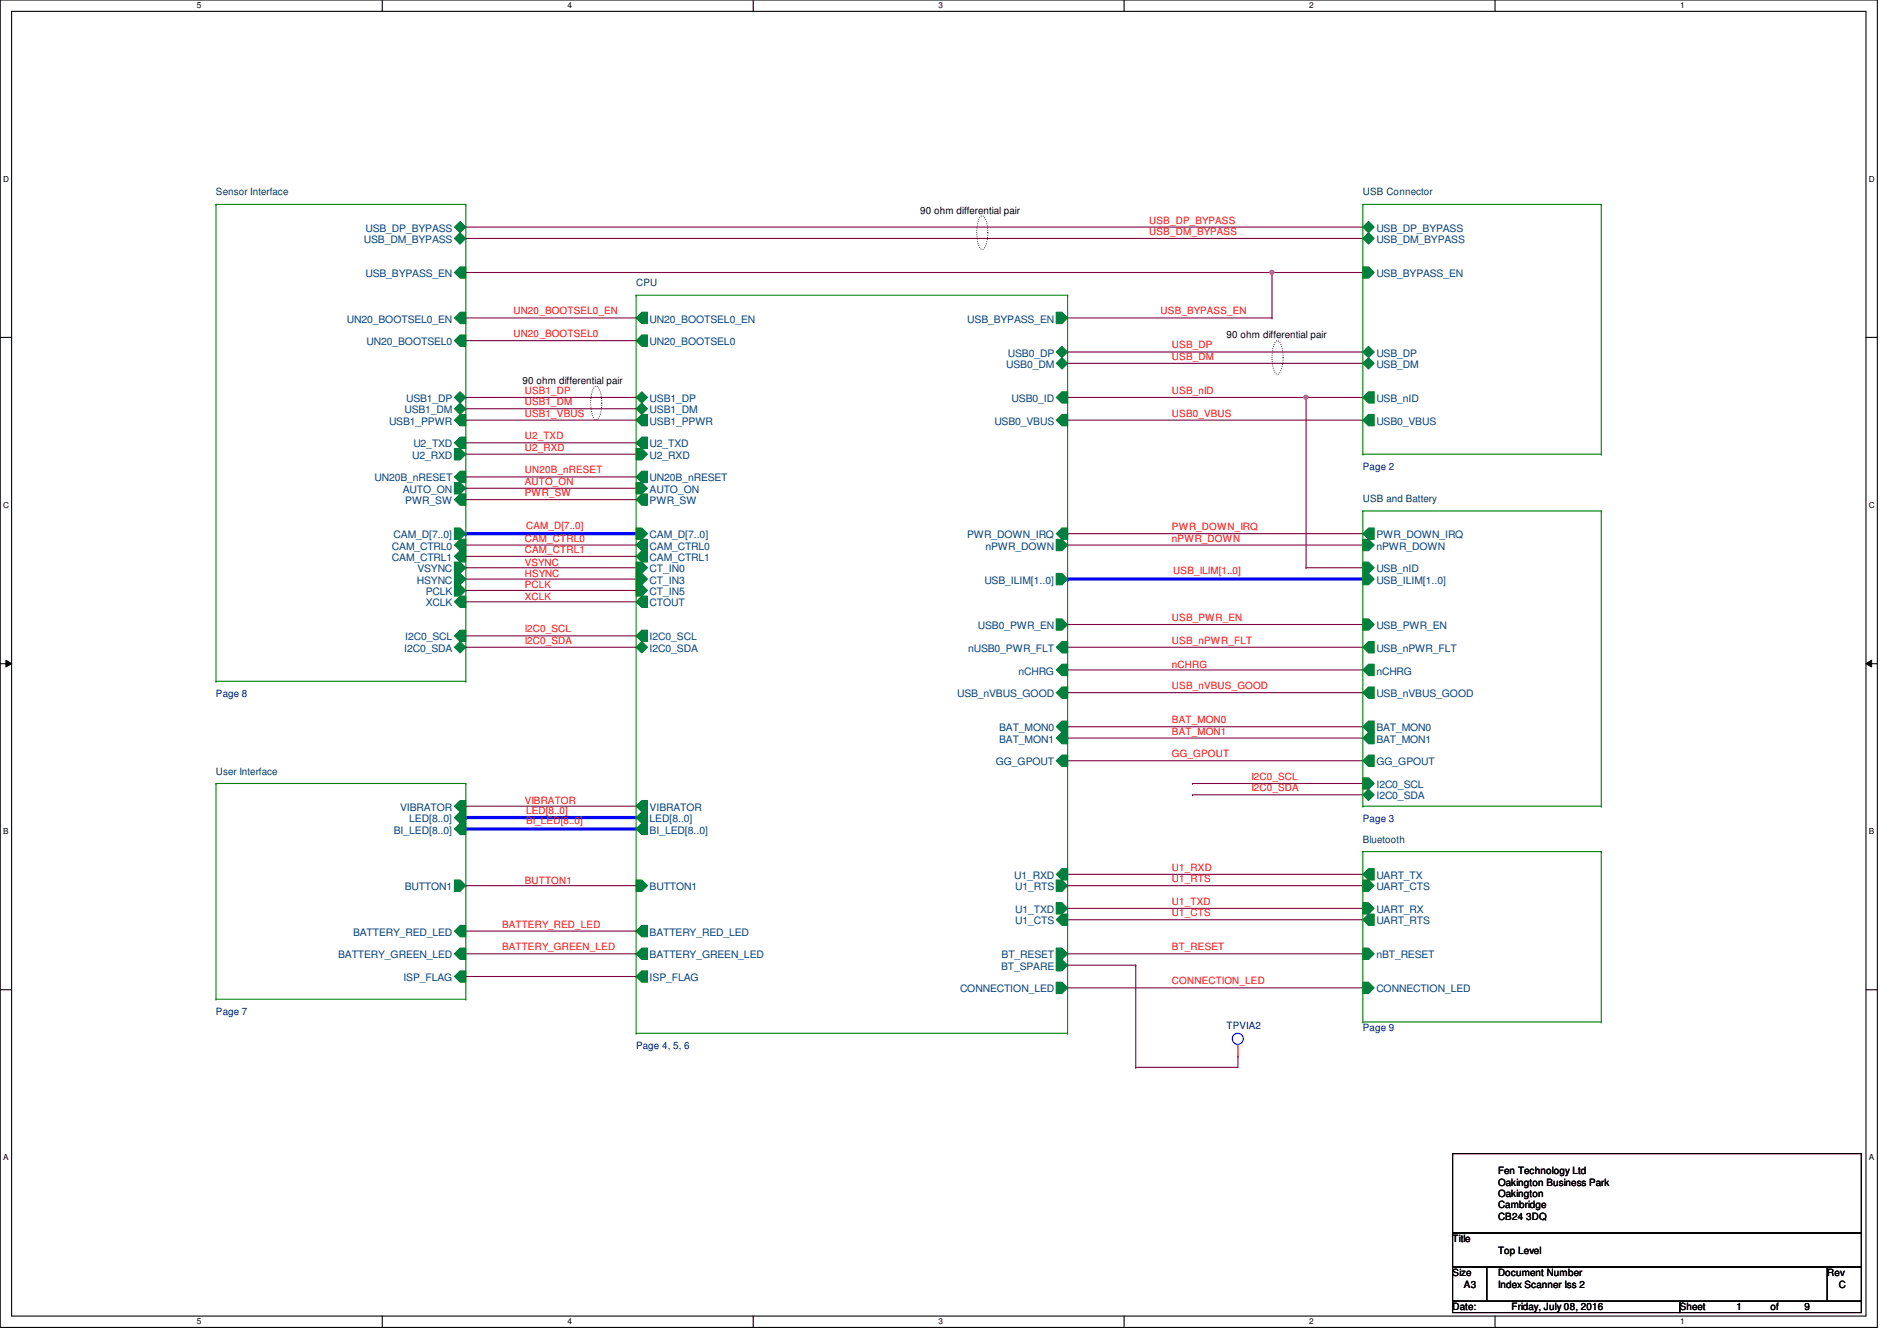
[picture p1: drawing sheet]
<svg xmlns="http://www.w3.org/2000/svg" width="297mm" height="210mm" viewBox="0 0 297 210" stroke-linecap="round" stroke-linejoin="round" font-family="sans-serif">
<path d="M0 0h294v207.9h-294zM1.8 1.8h290.4v204.3h-290.4z" fill="none" stroke="#000" stroke-width=".17"/>
<g fill="#fff">
<path d="M30.8 .2h.7v1.4h-.7z"/>
<path d="M30.8 206.2h.7v1.4h-.7z"/>
</g>
<path d="M59.9 0v1.8M59.9 206.1v1.8" fill="none" stroke="#000" stroke-width=".17"/>
<g fill="#fff">
<path d="M88.9 .2h.6v1.4h-.6z"/>
<path d="M88.9 206.2h.6v1.4h-.6z"/>
</g>
<path d="M117.9 0v1.8M117.9 206.1v1.8" fill="none" stroke="#000" stroke-width=".17"/>
<g fill="#fff">
<path d="M146.9 .2h.7v1.4h-.7z"/>
<path d="M146.9 206.2h.7v1.4h-.7z"/>
</g>
<path d="M176 0v1.8M176 206.1v1.8" fill="none" stroke="#000" stroke-width=".17"/>
<g fill="#fff">
<path d="M205 .2h.7v1.4h-.7z"/>
<path d="M205 206.2h.7v1.4h-.7z"/>
</g>
<path d="M234.1 0v1.8M234.1 206.1v1.8" fill="none" stroke="#000" stroke-width=".17"/>
<g fill="#fff">
<path d="M263.1 .2h.7v1.4h-.7z"/>
<path d="M263.1 206.2h.7v1.4h-.7z"/>
<path d="M.5 27.3h.9v1.4h-.9z"/>
<path d="M292.6 27.3h.9v1.4h-.9z"/>
<path d="M.5 78.4h.9v1.4h-.9z"/>
<path d="M292.6 78.4h.9v1.4h-.9z"/>
</g>
<path d="M0 52.8h1.8M292.2 52.8h1.8" fill="none" stroke="#000" stroke-width=".17"/>
<g fill="#fff">
<path d="M.5 129.5h.8v1.4h-.8z"/>
<path d="M292.6 129.5h.9v1.4h-.9z"/>
</g>
<path d="M0 103.9h1.8M292.2 103.9h1.8" fill="none" stroke="#000" stroke-width=".17"/>
<path d="M.9 103.4l.9 .5-.9 .5zM292.2 103.9l.9-.5v1z" fill="#000"/>
<path d="M.9 103.4l.9 .5-.9 .5zM292.2 103.9l.9-.5v1z" fill="none" stroke="#000" stroke-width=".16"/>
<g fill="#fff">
<path d="M.5 180.5h.8v1.4h-.8z"/>
<path d="M292.6 180.5h.9v1.4h-.9z"/>
</g>
<path d="M0 155h1.8M292.2 155h1.8" fill="none" stroke="#000" stroke-width=".17"/>
<path d="M153.6 33.9l.2-.1a1.44 1.44 0 0 1 .8 1.3 5.4 5.4 0 0 1-.6 3.9l-.2 .1a1.42 1.42 0 0 1-.7-1.3l-.1-.7a4.8 4.8 0 0 1 .6-3.2zM199.8 53.4l.2-.1a1.44 1.44 0 0 1 .8 1.3 5.4 5.4 0 0 1-.6 3.9l-.2 .1a1.42 1.42 0 0 1-.7-1.3l-.1-.6a4.8 4.8 0 0 1 .6-3.3zM93.1 60.5h.2a1.44 1.44 0 0 1 .8 1.3 5.4 5.4 0 0 1-.5 3.8l-.3 .1a1.42 1.42 0 0 1-.7-1.3l-.1-.6a4.8 4.8 0 0 1 .6-3.3z" fill="none" stroke="#000" stroke-width=".17" stroke-dasharray="0 .3"/>
<g fill="none" stroke="#800040" stroke-width=".17">
<path d="M72.9 62.2h.1M72.9 64h.1M72.9 65.8h.1M72.9 69.3h.1M72.9 71.1h.1M72.9 74.7h.1M72.9 76.5h.1M72.9 78.2h.1M72.9 62.2h26.7M72.9 64h26.7M72.9 65.8h26.7M72.9 69.3h26.7"/>
<path d="M72.9 71.1h26.7M72.9 74.7h26.7M72.9 76.5h26.7M72.9 78.2h26.7M167.2 136.9h.1M167.2 138.7h.1M167.2 136.9h46.2M167.2 138.7h46.2M167.2 144h.1M167.2 149.4h.1M167.2 142.2h46.2M167.2 144h46.2"/>
<path d="M167.2 149.4h46.2M213.4 142.2h.1"/>
</g>
<path d="M72.9 83.6h26.7" fill="none" stroke="#00f" stroke-width=".51"/>
<circle cx="72.9" cy="83.6" r=".25" fill="#00f"/>
<g fill="none" stroke="#800040" stroke-width=".17">
<path d="M72.9 85.3h.1M72.9 87.1h.1M72.9 88.9h.1M72.9 90.7h.1M72.9 92.5h.1M72.9 94.2h.1M72.9 99.6h.1M72.9 85.3h26.7M72.9 87.1h26.7M72.9 88.9h26.7M72.9 90.7h26.7M72.9 92.5h26.7"/>
<path d="M72.9 94.2h26.7M72.9 99.6h26.7M72.9 101.3h.1M72.9 101.3h26.7"/>
</g>
<path d="M72.9 128h26.7" fill="none" stroke="#00f" stroke-width=".51"/>
<circle cx="72.9" cy="128" r=".25" fill="#00f"/>
<path d="M72.9 126.2h.1M72.9 138.7h.1M72.9 126.2h26.7M72.9 138.7h26.7M167.2 151.1h.1M167.2 151.1h10.6M177.8 151.1h.1M177.8 151.1v16M177.8 167.1h.1M193.8 165.4h.1M193.8 165.4v1.7h-16" fill="none" stroke="#800040" stroke-width=".17"/>
<path d="M72.9 129.8h26.7" fill="none" stroke="#00f" stroke-width=".51"/>
<circle cx="72.9" cy="129.8" r=".25" fill="#00f"/>
<path d="M167.2 56.9h.1M167.2 55.1h.1M167.2 56.9h46.2M167.2 55.1h46.2M167.2 62.2h37.3M204.5 62.2h.1M72.9 145.8h26.7M99.6 145.8h.1M167.2 154.7h.1M167.2 154.7h46.2" fill="none" stroke="#800040" stroke-width=".17"/>
<circle cx="204.5" cy="62.2" r=".32" fill="#f0f"/>
<circle cx="204.5" cy="62.2" r=".32" fill="none" stroke="#f0f" stroke-width=".17"/>
<path d="M167.2 83.6h.1M167.2 83.6h46.2" fill="none" stroke="#800040" stroke-width=".17"/>
<path d="M167.2 90.7h46.2" fill="none" stroke="#00f" stroke-width=".51"/>
<circle cx="167.2" cy="90.7" r=".25" fill="#00f"/>
<g fill="none" stroke="#800040" stroke-width=".17">
<path d="M72.9 49.8h.1M72.9 53.3h.1M72.9 49.8h26.7M72.9 53.3h26.7M72.9 42.7h126.3M167.2 49.8h32M199.2 49.8h.1M199.2 42.7h.1M199.2 42.7v7.1M167.2 65.8h46.2M213.4 65.8h.1M167.2 97.8h.1"/>
<path d="M167.2 85.3h.1M167.2 97.8h46.2M167.2 85.3h46.2M167.2 113.8h.1M167.2 115.6h.1M167.2 101.3h.1M167.2 108.5h.1M167.2 104.9h.1M167.2 113.8h46.2M167.2 115.6h46.2M167.2 101.3h46.2M167.2 108.5h46.2"/>
<path d="M167.2 104.9h46.2"/>
</g>
<circle cx="199.2" cy="42.6" r=".32" fill="#f0f"/>
<circle cx="199.2" cy="42.6" r=".32" fill="none" stroke="#f0f" stroke-width=".17"/>
<g fill="none" stroke="#800040" stroke-width=".17">
<path d="M72.9 37.3h.1M72.9 35.6h140.5M72.9 37.3h140.5M213.4 35.6h.1M199.2 42.7h.1M199.2 42.7h14.2M204.5 62.2h.1M204.5 62.2v26.7M204.5 62.2h8.9M213.4 62.2h.1M204.5 88.9h.1M204.5 88.9h8.9"/>
<path d="M167.2 119.1h.1M167.2 119.1h46.2M186.7 122.7h.1M186.7 124.5h.1M186.7 122.7h26.7M186.7 124.5h26.7M72.9 149.4h26.7M72.9 152.9h26.7M99.6 149.4h.1M99.6 152.9h.1"/>
</g>
<path d="M227.5 180.6h64v12.5h-64zM227.5 193.1h64v5.3h-64zM227.5 198.4h5.3v5.4h-5.3zM232.8 198.4h53.3v5.4h-53.3zM286.1 198.4h5.4v5.4h-5.4zM227.5 203.8h35.5v1.7h-35.5zM263 203.8h28.5v1.7h-28.5z" fill="none" stroke="#000" stroke-width=".17"/>
<path d="M99.6 70.2h.9l.9 .9-.9 .9h-.9z" fill-rule="evenodd" fill="#008040"/>
<path d="M99.6 70.2h.9l.9 .9-.9 .9h-.9z" fill="none" stroke="#008040" stroke-width=".17"/>
<path d="M99.6 126.2l.9-.9h.9v1.8h-.9z" fill-rule="evenodd" fill="#008040"/>
<path d="M99.6 126.2l.9-.9h.9v1.8h-.9z" fill="none" stroke="#008040" stroke-width=".17"/>
<path d="M165.4 137.8h.9l.9 .9-.9 .9h-.9z" fill-rule="evenodd" fill="#008040"/>
<path d="M165.4 137.8h.9l.9 .9-.9 .9h-.9z" fill="none" stroke="#008040" stroke-width=".17"/>
<path d="M165.4 141.4h.9l.9 .8-.9 .9h-.9z" fill-rule="evenodd" fill="#008040"/>
<path d="M165.4 141.4h.9l.9 .8-.9 .9h-.9z" fill="none" stroke="#008040" stroke-width=".17"/>
<path d="M165.4 96.9h.9l.9 .9-.9 .9h-.9z" fill-rule="evenodd" fill="#008040"/>
<path d="M165.4 96.9h.9l.9 .9-.9 .9h-.9z" fill="none" stroke="#008040" stroke-width=".17"/>
<path d="M99.6 69.3l.9-.8h.9v1.7h-.9z" fill-rule="evenodd" fill="#008040"/>
<path d="M99.6 69.3l.9-.8h.9v1.7h-.9z" fill="none" stroke="#008040" stroke-width=".17"/>
<path d="M99.6 101.3l.9-.8 .9 .8-.9 .9z" fill="#008040"/>
<path d="M99.6 101.3l.9-.8 .9 .8-.9 .9z" fill="none" stroke="#008040" stroke-width=".17"/>
<path d="M99.6 89.8h.9l.9 .9-.9 .9h-.9z" fill-rule="evenodd" fill="#008040"/>
<path d="M99.6 89.8h.9l.9 .9-.9 .9h-.9z" fill="none" stroke="#008040" stroke-width=".17"/>
<path d="M165.4 144l.9-.9h.9v1.8h-.9z" fill-rule="evenodd" fill="#008040"/>
<path d="M165.4 144l.9-.9h.9v1.8h-.9z" fill="none" stroke="#008040" stroke-width=".17"/>
<path d="M165.4 113.8l.9-.9h.9v1.8h-.9z" fill-rule="evenodd" fill="#008040"/>
<path d="M165.4 113.8l.9-.9h.9v1.8h-.9z" fill="none" stroke="#008040" stroke-width=".17"/>
<path d="M99.6 91.6h.9l.9 .9-.9 .8h-.9z" fill-rule="evenodd" fill="#008040"/>
<path d="M99.6 91.6h.9l.9 .9-.9 .8h-.9z" fill="none" stroke="#008040" stroke-width=".17"/>
<path d="M165.4 115.6l.9-.9h.9v1.8h-.9z" fill-rule="evenodd" fill="#008040"/>
<path d="M165.4 115.6l.9-.9h.9v1.8h-.9z" fill="none" stroke="#008040" stroke-width=".17"/>
<path d="M99.6 85.3l.9-.8h.9v1.7h-.9z" fill-rule="evenodd" fill="#008040"/>
<path d="M99.6 85.3l.9-.8h.9v1.7h-.9z" fill="none" stroke="#008040" stroke-width=".17"/>
<path d="M99.6 87.1l.9-.9h.9v1.8h-.9z" fill-rule="evenodd" fill="#008040"/>
<path d="M99.6 87.1l.9-.9h.9v1.8h-.9z" fill="none" stroke="#008040" stroke-width=".17"/>
<path d="M99.6 78.2l.9-.9h.9v1.8h-.9z" fill-rule="evenodd" fill="#008040"/>
<path d="M99.6 78.2l.9-.9h.9v1.8h-.9z" fill="none" stroke="#008040" stroke-width=".17"/>
<path d="M99.6 75.6h.9l.9 .9-.9 .8h-.9z" fill-rule="evenodd" fill="#008040"/>
<path d="M99.6 75.6h.9l.9 .9-.9 .8h-.9z" fill="none" stroke="#008040" stroke-width=".17"/>
<path d="M99.6 128l.9-.9h.9v1.8h-.9z" fill-rule="evenodd" fill="#008040"/>
<path d="M99.6 128l.9-.9h.9v1.8h-.9z" fill="none" stroke="#008040" stroke-width=".17"/>
<path d="M99.6 94.2l.9-.9h.9v1.8h-.9z" fill-rule="evenodd" fill="#008040"/>
<path d="M99.6 94.2l.9-.9h.9v1.8h-.9z" fill="none" stroke="#008040" stroke-width=".17"/>
<path d="M99.6 137.8h.9l.9 .9-.9 .9h-.9z" fill-rule="evenodd" fill="#008040"/>
<path d="M99.6 137.8h.9l.9 .9-.9 .9h-.9z" fill="none" stroke="#008040" stroke-width=".17"/>
<path d="M165.4 150.2h.9l.9 .9-.9 .9h-.9z" fill-rule="evenodd" fill="#008040"/>
<path d="M165.4 150.2h.9l.9 .9-.9 .9h-.9z" fill="none" stroke="#008040" stroke-width=".17"/>
<path d="M165.4 101.3l.9-.8h.9v1.7h-.9z" fill-rule="evenodd" fill="#008040"/>
<path d="M165.4 101.3l.9-.8h.9v1.7h-.9z" fill="none" stroke="#008040" stroke-width=".17"/>
<path d="M99.6 64l.9-.9 .9 .9-.9 .9z" fill="#008040"/>
<path d="M99.6 64l.9-.9 .9 .9-.9 .9z" fill="none" stroke="#008040" stroke-width=".17"/>
<path d="M165.4 84.5h.9l.9 .8-.9 .9h-.9z" fill-rule="evenodd" fill="#008040"/>
<path d="M165.4 84.5h.9l.9 .8-.9 .9h-.9z" fill="none" stroke="#008040" stroke-width=".17"/>
<path d="M165.4 56.9l.9-.9 .9 .9-.9 .9z" fill="#008040"/>
<path d="M165.4 56.9l.9-.9 .9 .9-.9 .9z" fill="none" stroke="#008040" stroke-width=".17"/>
<path d="M99.6 99.6l.9-.9h.9v1.8h-.9z" fill-rule="evenodd" fill="#008040"/>
<path d="M99.6 99.6l.9-.9h.9v1.8h-.9z" fill="none" stroke="#008040" stroke-width=".17"/>
<path d="M99.6 62.2l.9-.9 .9 .9-.9 .9z" fill="#008040"/>
<path d="M99.6 62.2l.9-.9 .9 .9-.9 .9z" fill="none" stroke="#008040" stroke-width=".17"/>
<path d="M99.6 82.7h.9l.9 .9-.9 .9h-.9z" fill-rule="evenodd" fill="#008040"/>
<path d="M99.6 82.7h.9l.9 .9-.9 .9h-.9z" fill="none" stroke="#008040" stroke-width=".17"/>
<path d="M165.4 62.2l.9-.9h.9v1.8h-.9z" fill-rule="evenodd" fill="#008040"/>
<path d="M165.4 62.2l.9-.9h.9v1.8h-.9z" fill="none" stroke="#008040" stroke-width=".17"/>
<path d="M165.4 55.1l.9-.9 .9 .9-.9 .9z" fill="#008040"/>
<path d="M165.4 55.1l.9-.9 .9 .9-.9 .9z" fill="none" stroke="#008040" stroke-width=".17"/>
<path d="M99.6 88h.9l.9 .9-.9 .9h-.9z" fill-rule="evenodd" fill="#008040"/>
<path d="M99.6 88h.9l.9 .9-.9 .9h-.9z" fill="none" stroke="#008040" stroke-width=".17"/>
<path d="M165.4 148.5h.9l.9 .9-.9 .8h-.9z" fill-rule="evenodd" fill="#008040"/>
<path d="M165.4 148.5h.9l.9 .9-.9 .8h-.9z" fill="none" stroke="#008040" stroke-width=".17"/>
<path d="M165.4 136.9l.9-.9h.9v1.8h-.9z" fill-rule="evenodd" fill="#008040"/>
<path d="M165.4 136.9l.9-.9h.9v1.8h-.9z" fill="none" stroke="#008040" stroke-width=".17"/>
<path d="M99.6 65.8l.9-.9h.9v1.8h-.9z" fill-rule="evenodd" fill="#008040"/>
<path d="M99.6 65.8l.9-.9h.9v1.8h-.9z" fill="none" stroke="#008040" stroke-width=".17"/>
<path d="M165.4 65.8l.9-.9h.9v1.8h-.9z" fill-rule="evenodd" fill="#008040"/>
<path d="M165.4 65.8l.9-.9h.9v1.8h-.9z" fill="none" stroke="#008040" stroke-width=".17"/>
<path d="M99.6 74.7l.9-.9h.9v1.8h-.9z" fill-rule="evenodd" fill="#008040"/>
<path d="M99.6 74.7l.9-.9h.9v1.8h-.9z" fill="none" stroke="#008040" stroke-width=".17"/>
<path d="M165.4 89.8h.9l.9 .9-.9 .9h-.9z" fill-rule="evenodd" fill="#008040"/>
<path d="M165.4 89.8h.9l.9 .9-.9 .9h-.9z" fill="none" stroke="#008040" stroke-width=".17"/>
<path d="M99.6 129.8l.9-.9h.9v1.8h-.9z" fill-rule="evenodd" fill="#008040"/>
<path d="M99.6 129.8l.9-.9h.9v1.8h-.9z" fill="none" stroke="#008040" stroke-width=".17"/>
<path d="M99.6 145.8l.9-.9h.9v1.8h-.9z" fill-rule="evenodd" fill="#008040"/>
<path d="M99.6 145.8l.9-.9h.9v1.8h-.9z" fill="none" stroke="#008040" stroke-width=".17"/>
<path d="M165.4 153.8h.9l.9 .9-.9 .9h-.9z" fill-rule="evenodd" fill="#008040"/>
<path d="M165.4 153.8h.9l.9 .9-.9 .9h-.9z" fill="none" stroke="#008040" stroke-width=".17"/>
<path d="M165.4 83.6l.9-.9h.9v1.8h-.9z" fill-rule="evenodd" fill="#008040"/>
<path d="M165.4 83.6l.9-.9h.9v1.8h-.9z" fill="none" stroke="#008040" stroke-width=".17"/>
<path d="M165.4 48.9h.9l.9 .9-.9 .9h-.9z" fill-rule="evenodd" fill="#008040"/>
<path d="M165.4 48.9h.9l.9 .9-.9 .9h-.9z" fill="none" stroke="#008040" stroke-width=".17"/>
<path d="M99.6 53.3l.9-.8h.9v1.7h-.9z" fill-rule="evenodd" fill="#008040"/>
<path d="M99.6 53.3l.9-.8h.9v1.7h-.9z" fill="none" stroke="#008040" stroke-width=".17"/>
<path d="M99.6 49.8l.9-.9h.9v1.8h-.9z" fill-rule="evenodd" fill="#008040"/>
<path d="M99.6 49.8l.9-.9h.9v1.8h-.9z" fill="none" stroke="#008040" stroke-width=".17"/>
<path d="M100.5 148.5h.9v1.7h-.9l-.9-.8z" fill-rule="evenodd" fill="#008040"/>
<path d="M100.5 148.5h.9v1.7h-.9l-.9-.8z" fill="none" stroke="#008040" stroke-width=".17"/>
<path d="M165.4 108.5l.9-.9h.9v1.7h-.9z" fill-rule="evenodd" fill="#008040"/>
<path d="M165.4 108.5l.9-.9h.9v1.7h-.9z" fill="none" stroke="#008040" stroke-width=".17"/>
<path d="M165.4 104.9l.9-.9h.9v1.8h-.9z" fill-rule="evenodd" fill="#008040"/>
<path d="M165.4 104.9l.9-.9h.9v1.8h-.9z" fill="none" stroke="#008040" stroke-width=".17"/>
<path d="M165.4 119.1l.9-.9h.9v1.8h-.9z" fill-rule="evenodd" fill="#008040"/>
<path d="M165.4 119.1l.9-.9h.9v1.8h-.9z" fill="none" stroke="#008040" stroke-width=".17"/>
<path d="M100.5 152h.9v1.8h-.9l-.9-.9z" fill-rule="evenodd" fill="#008040"/>
<path d="M100.5 152h.9v1.8h-.9l-.9-.9z" fill="none" stroke="#008040" stroke-width=".17"/>
<path d="M99.6 46.2h.1M99.6 46.2h67.6M99.6 46.2v115.6M167.2 46.2h.1M167.2 46.2v115.6M99.6 161.8h.1M99.6 161.8h67.6M167.2 161.8h.1" fill="none" stroke="#008000" stroke-width=".17"/>
<path d="M213.4 108.5l.9-.9h.9v1.7h-.9z" fill-rule="evenodd" fill="#008040"/>
<path d="M213.4 108.5l.9-.9h.9v1.7h-.9z" fill="none" stroke="#008040" stroke-width=".17"/>
<path d="M213.4 101.3l.9-.8h.9v1.7h-.9z" fill-rule="evenodd" fill="#008040"/>
<path d="M213.4 101.3l.9-.8h.9v1.7h-.9z" fill="none" stroke="#008040" stroke-width=".17"/>
<path d="M213.4 113.8l.9-.9h.9v1.8h-.9z" fill-rule="evenodd" fill="#008040"/>
<path d="M213.4 113.8l.9-.9h.9v1.8h-.9z" fill="none" stroke="#008040" stroke-width=".17"/>
<path d="M213.4 115.6l.9-.9h.9v1.8h-.9z" fill-rule="evenodd" fill="#008040"/>
<path d="M213.4 115.6l.9-.9h.9v1.8h-.9z" fill="none" stroke="#008040" stroke-width=".17"/>
<path d="M213.4 96.9h.9l.9 .9-.9 .9h-.9z" fill-rule="evenodd" fill="#008040"/>
<path d="M213.4 96.9h.9l.9 .9-.9 .9h-.9z" fill="none" stroke="#008040" stroke-width=".17"/>
<path d="M213.4 89.8h.9l.9 .9-.9 .9h-.9z" fill-rule="evenodd" fill="#008040"/>
<path d="M213.4 89.8h.9l.9 .9-.9 .9h-.9z" fill="none" stroke="#008040" stroke-width=".17"/>
<path d="M213.4 84.5h.9l.9 .8-.9 .9h-.9z" fill-rule="evenodd" fill="#008040"/>
<path d="M213.4 84.5h.9l.9 .8-.9 .9h-.9z" fill="none" stroke="#008040" stroke-width=".17"/>
<path d="M213.4 83.6l.9-.9h.9v1.8h-.9z" fill-rule="evenodd" fill="#008040"/>
<path d="M213.4 83.6l.9-.9h.9v1.8h-.9z" fill="none" stroke="#008040" stroke-width=".17"/>
<path d="M213.4 104.9l.9-.9h.9v1.8h-.9z" fill-rule="evenodd" fill="#008040"/>
<path d="M213.4 104.9l.9-.9h.9v1.8h-.9z" fill="none" stroke="#008040" stroke-width=".17"/>
<path d="M213.4 88h.9l.9 .9-.9 .9h-.9z" fill-rule="evenodd" fill="#008040"/>
<path d="M213.4 88h.9l.9 .9-.9 .9h-.9z" fill="none" stroke="#008040" stroke-width=".17"/>
<path d="M213.4 119.1l.9-.9h.9v1.8h-.9z" fill-rule="evenodd" fill="#008040"/>
<path d="M213.4 119.1l.9-.9h.9v1.8h-.9z" fill="none" stroke="#008040" stroke-width=".17"/>
<path d="M213.4 121.8h.9l.9 .9-.9 .9h-.9z" fill-rule="evenodd" fill="#008040"/>
<path d="M213.4 121.8h.9l.9 .9-.9 .9h-.9z" fill="none" stroke="#008040" stroke-width=".17"/>
<path d="M213.4 124.5l.9-.9 .9 .9-.9 .8z" fill="#008040"/>
<path d="M213.4 124.5l.9-.9 .9 .9-.9 .8z" fill="none" stroke="#008040" stroke-width=".17"/>
<path d="M213.4 80h.1M213.4 80h37.3M213.4 80v46.2M250.7 80h.1M250.7 80v46.2M213.4 126.2h.1M213.4 126.2h37.3M250.7 126.2h.1" fill="none" stroke="#008000" stroke-width=".17"/>
<path d="M71.2 137.8h.8l.9 .9-.9 .9h-.8z" fill-rule="evenodd" fill="#008040"/>
<path d="M71.2 137.8h.8l.9 .9-.9 .9h-.8z" fill="none" stroke="#008040" stroke-width=".17"/>
<path d="M71.2 128l.8-.9h.9v1.8h-.9z" fill-rule="evenodd" fill="#008040"/>
<path d="M71.2 128l.8-.9h.9v1.8h-.9z" fill="none" stroke="#008040" stroke-width=".17"/>
<path d="M71.2 126.2l.8-.9h.9v1.8h-.9z" fill-rule="evenodd" fill="#008040"/>
<path d="M71.2 126.2l.8-.9h.9v1.8h-.9z" fill="none" stroke="#008040" stroke-width=".17"/>
<path d="M71.2 129.8l.8-.9h.9v1.8h-.9z" fill-rule="evenodd" fill="#008040"/>
<path d="M71.2 129.8l.8-.9h.9v1.8h-.9z" fill="none" stroke="#008040" stroke-width=".17"/>
<path d="M71.2 145.8l.8-.9h.9v1.8h-.9z" fill-rule="evenodd" fill="#008040"/>
<path d="M71.2 145.8l.8-.9h.9v1.8h-.9z" fill="none" stroke="#008040" stroke-width=".17"/>
<path d="M71.2 149.4l.8-.9h.9v1.7h-.9z" fill-rule="evenodd" fill="#008040"/>
<path d="M71.2 149.4l.8-.9h.9v1.7h-.9z" fill="none" stroke="#008040" stroke-width=".17"/>
<path d="M71.2 152.9l.8-.9h.9v1.8h-.9z" fill-rule="evenodd" fill="#008040"/>
<path d="M71.2 152.9l.8-.9h.9v1.8h-.9z" fill="none" stroke="#008040" stroke-width=".17"/>
<path d="M33.8 122.7h.1M33.8 122.7h39.1M33.8 122.7v33.8M72.9 122.7h.1M72.9 122.7v33.8M33.8 156.5h.1M33.8 156.5h39.1M72.9 156.5h.1" fill="none" stroke="#008000" stroke-width=".17"/>
<path d="M71.2 62.2l.8-.9 .9 .9-.9 .9z" fill="#008040"/>
<path d="M71.2 62.2l.8-.9 .9 .9-.9 .9z" fill="none" stroke="#008040" stroke-width=".17"/>
<path d="M71.2 64l.8-.9 .9 .9-.9 .9z" fill="#008040"/>
<path d="M71.2 64l.8-.9 .9 .9-.9 .9z" fill="none" stroke="#008040" stroke-width=".17"/>
<path d="M71.2 101.3l.8-.8 .9 .8-.9 .9z" fill="#008040"/>
<path d="M71.2 101.3l.8-.8 .9 .8-.9 .9z" fill="none" stroke="#008040" stroke-width=".17"/>
<path d="M71.2 99.6l.8-.9h.9v1.8h-.9z" fill-rule="evenodd" fill="#008040"/>
<path d="M71.2 99.6l.8-.9h.9v1.8h-.9z" fill="none" stroke="#008040" stroke-width=".17"/>
<path d="M72 64.9h.9v1.8h-.9l-.8-.9z" fill-rule="evenodd" fill="#008040"/>
<path d="M72 64.9h.9v1.8h-.9l-.8-.9z" fill="none" stroke="#008040" stroke-width=".17"/>
<path d="M71.2 69.3l.8-.8h.9v1.7h-.9z" fill-rule="evenodd" fill="#008040"/>
<path d="M71.2 69.3l.8-.8h.9v1.7h-.9z" fill="none" stroke="#008040" stroke-width=".17"/>
<path d="M71.2 70.2h.8l.9 .9-.9 .9h-.8z" fill-rule="evenodd" fill="#008040"/>
<path d="M71.2 70.2h.8l.9 .9-.9 .9h-.8z" fill="none" stroke="#008040" stroke-width=".17"/>
<path d="M72 73.8h.9v1.8h-.9l-.8-.9z" fill-rule="evenodd" fill="#008040"/>
<path d="M72 73.8h.9v1.8h-.9l-.8-.9z" fill="none" stroke="#008040" stroke-width=".17"/>
<path d="M71.2 75.6h.8l.9 .9-.9 .8h-.8z" fill-rule="evenodd" fill="#008040"/>
<path d="M71.2 75.6h.8l.9 .9-.9 .8h-.8z" fill="none" stroke="#008040" stroke-width=".17"/>
<path d="M71.2 78.2l.8-.9h.9v1.8h-.9z" fill-rule="evenodd" fill="#008040"/>
<path d="M71.2 78.2l.8-.9h.9v1.8h-.9z" fill="none" stroke="#008040" stroke-width=".17"/>
<path d="M71.2 85.3l.8-.8h.9v1.7h-.9z" fill-rule="evenodd" fill="#008040"/>
<path d="M71.2 85.3l.8-.8h.9v1.7h-.9z" fill="none" stroke="#008040" stroke-width=".17"/>
<path d="M71.2 87.1l.8-.9h.9v1.8h-.9z" fill-rule="evenodd" fill="#008040"/>
<path d="M71.2 87.1l.8-.9h.9v1.8h-.9z" fill="none" stroke="#008040" stroke-width=".17"/>
<path d="M71.2 88h.8l.9 .9-.9 .9h-.8z" fill-rule="evenodd" fill="#008040"/>
<path d="M71.2 88h.8l.9 .9-.9 .9h-.8z" fill="none" stroke="#008040" stroke-width=".17"/>
<path d="M71.2 89.8h.8l.9 .9-.9 .9h-.8z" fill-rule="evenodd" fill="#008040"/>
<path d="M71.2 89.8h.8l.9 .9-.9 .9h-.8z" fill="none" stroke="#008040" stroke-width=".17"/>
<path d="M71.2 91.6h.8l.9 .9-.9 .8h-.8z" fill-rule="evenodd" fill="#008040"/>
<path d="M71.2 91.6h.8l.9 .9-.9 .8h-.8z" fill="none" stroke="#008040" stroke-width=".17"/>
<path d="M71.2 94.2l.8-.9h.9v1.8h-.9z" fill-rule="evenodd" fill="#008040"/>
<path d="M71.2 94.2l.8-.9h.9v1.8h-.9z" fill="none" stroke="#008040" stroke-width=".17"/>
<path d="M71.2 82.7h.8l.9 .9-.9 .9h-.8z" fill-rule="evenodd" fill="#008040"/>
<path d="M71.2 82.7h.8l.9 .9-.9 .9h-.8z" fill="none" stroke="#008040" stroke-width=".17"/>
<path d="M71.2 42.7l.8-.9h.9v1.8h-.9z" fill-rule="evenodd" fill="#008040"/>
<path d="M71.2 42.7l.8-.9h.9v1.8h-.9z" fill="none" stroke="#008040" stroke-width=".17"/>
<path d="M71.2 35.6l.8-.9 .9 .9-.9 .8z" fill="#008040"/>
<path d="M71.2 35.6l.8-.9 .9 .9-.9 .8z" fill="none" stroke="#008040" stroke-width=".17"/>
<path d="M71.2 37.3l.8-.9 .9 .9-.9 .9z" fill="#008040"/>
<path d="M71.2 37.3l.8-.9 .9 .9-.9 .9z" fill="none" stroke="#008040" stroke-width=".17"/>
<path d="M71.2 49.8l.8-.9h.9v1.8h-.9z" fill-rule="evenodd" fill="#008040"/>
<path d="M71.2 49.8l.8-.9h.9v1.8h-.9z" fill="none" stroke="#008040" stroke-width=".17"/>
<path d="M71.2 53.3l.8-.8h.9v1.7h-.9z" fill-rule="evenodd" fill="#008040"/>
<path d="M71.2 53.3l.8-.8h.9v1.7h-.9z" fill="none" stroke="#008040" stroke-width=".17"/>
<path d="M33.8 32h.1M33.8 32h39.1M33.8 32v74.7M72.9 32h.1M72.9 32v74.7M33.8 106.7h.1M33.8 106.7h39.1M72.9 106.7h.1" fill="none" stroke="#008000" stroke-width=".17"/>
<circle cx="193.8" cy="162.7" r=".87" fill="none" stroke="#00f" stroke-width=".17"/>
<path d="M193.8 165.4h.1M193.8 163.6v1.8" fill="none" stroke="#f00" stroke-width=".17"/>
<path d="M213.4 55.1l.9-.9 .9 .9-.9 .9z" fill="#008040"/>
<path d="M213.4 55.1l.9-.9 .9 .9-.9 .9z" fill="none" stroke="#008040" stroke-width=".17"/>
<path d="M213.4 56.9l.9-.9 .9 .9-.9 .9z" fill="#008040"/>
<path d="M213.4 56.9l.9-.9 .9 .9-.9 .9z" fill="none" stroke="#008040" stroke-width=".17"/>
<path d="M213.4 37.3l.9-.9 .9 .9-.9 .9z" fill="#008040"/>
<path d="M213.4 37.3l.9-.9 .9 .9-.9 .9z" fill="none" stroke="#008040" stroke-width=".17"/>
<path d="M213.4 35.6l.9-.9 .9 .9-.9 .8z" fill="#008040"/>
<path d="M213.4 35.6l.9-.9 .9 .9-.9 .8z" fill="none" stroke="#008040" stroke-width=".17"/>
<path d="M213.4 62.2l.9-.9h.9v1.8h-.9z" fill-rule="evenodd" fill="#008040"/>
<path d="M213.4 62.2l.9-.9h.9v1.8h-.9z" fill="none" stroke="#008040" stroke-width=".17"/>
<path d="M213.4 65.8l.9-.9h.9v1.8h-.9z" fill-rule="evenodd" fill="#008040"/>
<path d="M213.4 65.8l.9-.9h.9v1.8h-.9z" fill="none" stroke="#008040" stroke-width=".17"/>
<path d="M213.4 41.8h.9l.9 .9-.9 .9h-.9z" fill-rule="evenodd" fill="#008040"/>
<path d="M213.4 41.8h.9l.9 .9-.9 .9h-.9z" fill="none" stroke="#008040" stroke-width=".17"/>
<path d="M213.4 32h.1M213.4 32h37.3M213.4 32v39.1M250.7 32h.1M250.7 32v39.1M213.4 71.1h.1M213.4 71.1h37.3M250.7 71.1h.1" fill="none" stroke="#008000" stroke-width=".17"/>
<path d="M213.4 136.9l.9-.9h.9v1.8h-.9z" fill-rule="evenodd" fill="#008040"/>
<path d="M213.4 136.9l.9-.9h.9v1.8h-.9z" fill="none" stroke="#008040" stroke-width=".17"/>
<path d="M213.4 141.4h.9l.9 .8-.9 .9h-.9z" fill-rule="evenodd" fill="#008040"/>
<path d="M213.4 141.4h.9l.9 .8-.9 .9h-.9z" fill="none" stroke="#008040" stroke-width=".17"/>
<path d="M213.4 148.5h.9l.9 .9-.9 .8h-.9z" fill-rule="evenodd" fill="#008040"/>
<path d="M213.4 148.5h.9l.9 .9-.9 .8h-.9z" fill="none" stroke="#008040" stroke-width=".17"/>
<path d="M213.4 137.8h.9l.9 .9-.9 .9h-.9z" fill-rule="evenodd" fill="#008040"/>
<path d="M213.4 137.8h.9l.9 .9-.9 .9h-.9z" fill="none" stroke="#008040" stroke-width=".17"/>
<path d="M213.4 144l.9-.9h.9v1.8h-.9z" fill-rule="evenodd" fill="#008040"/>
<path d="M213.4 144l.9-.9h.9v1.8h-.9z" fill="none" stroke="#008040" stroke-width=".17"/>
<path d="M213.4 153.8h.9l.9 .9-.9 .9h-.9z" fill-rule="evenodd" fill="#008040"/>
<path d="M213.4 153.8h.9l.9 .9-.9 .9h-.9z" fill="none" stroke="#008040" stroke-width=".17"/>
<path d="M213.4 133.3h.1M213.4 133.3h37.3M213.4 133.3v26.7M250.7 133.3h.1M250.7 133.3v26.7M213.4 160h.1M213.4 160h37.3M250.7 160h.1" fill="none" stroke="#008000" stroke-width=".17"/>
<circle cx="204.5" cy="62.2" r=".32" fill="#f0f"/>
<circle cx="204.5" cy="62.2" r=".32" fill="none" stroke="#f0f" stroke-width=".17"/>
<circle cx="199.2" cy="42.6" r=".32" fill="#f0f"/>
<circle cx="199.2" cy="42.6" r=".32" fill="none" stroke="#f0f" stroke-width=".17"/>
<g font-size="1.6" fill="#004040">
<text x="33.8" y="30.6">Sensor Interface</text>
<text x="213.4" y="30.6">USB Connector</text>
<text x="99.6" y="44.8">CPU</text>
<text x="213.4" y="78.6">USB and Battery</text>
<text x="33.8" y="121.3">User Interface</text>
<text x="213.4" y="132">Bluetooth</text>
</g>
<g font-size="1.6">
<text x="144.1" y="33.4">90 ohm differential pair</text>
<text x="192.1" y="53">90 ohm differential pair</text>
<text x="81.8" y="60.1">90 ohm differential pair</text>
<text x="234.6" y="183.9">Fen Technology Ltd</text>
<text x="234.6" y="185.6">Oakington Business Park</text>
<text x="234.6" y="187.4">Oakington</text>
<text x="234.6" y="189.2">Cambridge</text>
<text x="234.6" y="191">CB24 3DQ</text>
<text x="227.5" y="194.5">Title</text>
<text x="234.6" y="196.3">Top Level</text>
<text x="227.5" y="199.9">Size</text>
<text x="229.2" y="201.6">A3</text>
<text x="234.6" y="199.9">Document Number</text>
<text x="234.6" y="201.6">Index Scanner Iss 2</text>
<text x="286.1" y="199.9">Rev</text>
<text x="287.9" y="201.6">C</text>
<text x="227.5" y="205.2">Date:</text>
<text x="236.7" y="205.2">Friday, July 08, 2016</text>
<text x="263" y="205.2">Sheet</text>
<text x="271.9" y="205.2">1</text>
<text x="277.2" y="205.2">of</text>
<text x="282.6" y="205.2">9</text>
</g>
<g font-size="1.6" fill="#f00">
<text x="180" y="35">USB_DP_BYPASS</text>
<text x="180" y="36.8">USB_DM_BYPASS</text>
<text x="80.4" y="49.2">UN20_BOOTSEL0_EN</text>
<text x="80.4" y="52.8">UN20_BOOTSEL0</text>
<text x="181.7" y="49.2">USB_BYPASS_EN</text>
<text x="183.5" y="56.3">USB_DM</text>
<text x="183.5" y="54.6">USB_DP</text>
<text x="82.2" y="61.7">USB1_DP</text>
<text x="82.2" y="63.5">USB1_DM</text>
<text x="82.2" y="65.2">USB1_VBUS</text>
<text x="183.5" y="61.7">USB_nID</text>
<text x="183.5" y="65.2">USB0_VBUS</text>
<text x="82.2" y="68.8">U2_TXD</text>
<text x="82.2" y="70.6">U2_RXD</text>
<text x="82.2" y="74.1">UN20B_nRESET</text>
<text x="82.2" y="75.9">AUTO_ON</text>
<text x="82.2" y="77.7">PWR_SW</text>
<text x="82.4" y="82.8">CAM_D[7..0]</text>
<text x="183.5" y="83">PWR_DOWN_IRQ</text>
<text x="82.2" y="84.8">CAM_CTRL0</text>
<text x="82.2" y="86.6">CAM_CTRL1</text>
<text x="82.2" y="88.6">VSYNC</text>
<text x="183.5" y="84.8">nPWR_DOWN</text>
<text x="183.7" y="89.9">USB_ILIM[1..0]</text>
<text x="82.2" y="90.3">HSYNC</text>
<text x="82.2" y="92.1">PCLK</text>
<text x="82.2" y="93.9">XCLK</text>
<text x="82.2" y="99">I2C0_SCL</text>
<text x="82.2" y="100.8">I2C0_SDA</text>
<text x="183.5" y="100.8">USB_nPWR_FLT</text>
<text x="183.5" y="97.2">USB_PWR_EN</text>
<text x="183.5" y="107.9">USB_nVBUS_GOOD</text>
<text x="183.5" y="104.6">nCHRG</text>
<text x="183.5" y="113.2">BAT_MON0</text>
<text x="183.5" y="115">BAT_MON1</text>
<text x="183.5" y="118.6">GG_GPOUT</text>
<text x="82.2" y="125.9">VIBRATOR</text>
<text x="196" y="122.1">I2C0_SCL</text>
<text x="196" y="123.9">I2C0_SDA</text>
<text x="82.4" y="127.5">LED[8..0]</text>
<text x="82.4" y="129">BI_LED[8..0]</text>
<text x="183.5" y="136.4">U1_RXD</text>
<text x="82.2" y="138.3">BUTTON1</text>
<text x="183.5" y="138.1">U1_RTS</text>
<text x="183.5" y="141.7">U1_TXD</text>
<text x="183.5" y="143.5">U1_CTS</text>
<text x="78.6" y="145.2">BATTERY_RED_LED</text>
<text x="78.6" y="148.8">BATTERY_GREEN_LED</text>
<text x="183.5" y="148.8">BT_RESET</text>
<text x="183.5" y="154.1">CONNECTION_LED</text>
</g>
<g font-size="1.6" fill="#004080">
<text x="57" y="38.1">USB_DM_BYPASS</text>
<text x="57.2" y="36.3">USB_DP_BYPASS</text>
<text x="215.5" y="38.1">USB_DM_BYPASS</text>
<text x="215.5" y="36.3">USB_DP_BYPASS</text>
<text x="57.2" y="43.4">USB_BYPASS_EN</text>
<text x="215.5" y="43.4">USB_BYPASS_EN</text>
<text x="54.3" y="50.5">UN20_BOOTSEL0_EN</text>
<text x="101.7" y="50.5">UN20_BOOTSEL0_EN</text>
<text x="151.5" y="50.5">USB_BYPASS_EN</text>
<text x="57.4" y="54.1">UN20_BOOTSEL0</text>
<text x="101.7" y="54.1">UN20_BOOTSEL0</text>
<text x="157.6" y="57.6">USB0_DM</text>
<text x="157.8" y="55.8">USB0_DP</text>
<text x="215.5" y="55.8">USB_DP</text>
<text x="215.5" y="57.6">USB_DM</text>
<text x="63.3" y="64.7">USB1_DM</text>
<text x="63.6" y="62.9">USB1_DP</text>
<text x="101.7" y="64.7">USB1_DM</text>
<text x="101.7" y="62.9">USB1_DP</text>
<text x="158.4" y="62.9">USB0_ID</text>
<text x="215.5" y="62.9">USB_nID</text>
<text x="60.9" y="66.5">USB1_PPWR</text>
<text x="64.6" y="71.8">U2_RXD</text>
<text x="64.7" y="70.1">U2_TXD</text>
<text x="101.7" y="71.8">U2_RXD</text>
<text x="101.7" y="70.1">U2_TXD</text>
<text x="101.7" y="66.5">USB1_PPWR</text>
<text x="155.7" y="66.5">USB0_VBUS</text>
<text x="215.5" y="66.5">USB0_VBUS</text>
<text x="58.6" y="75.4">UN20B_nRESET</text>
<text x="63.1" y="77.2">AUTO_ON</text>
<text x="101.7" y="77.2">AUTO_ON</text>
<text x="101.7" y="75.4">UN20B_nRESET</text>
<text x="63.5" y="79">PWR_SW</text>
<text x="101.7" y="79">PWR_SW</text>
<text x="61.4" y="86.1">CAM_CTRL0</text>
<text x="61.4" y="87.8">CAM_CTRL1</text>
<text x="61.6" y="84.3">CAM_D[7..0]</text>
<text x="65.4" y="89.6">VSYNC</text>
<text x="101.7" y="86.1">CAM_CTRL0</text>
<text x="101.7" y="87.8">CAM_CTRL1</text>
<text x="101.7" y="84.3">CAM_D[7..0]</text>
<text x="101.7" y="89.6">CT_IN0</text>
<text x="151.4" y="84.3">PWR_DOWN_IRQ</text>
<text x="154.3" y="86.1">nPWR_DOWN</text>
<text x="215.5" y="86.1">nPWR_DOWN</text>
<text x="215.5" y="84.3">PWR_DOWN_IRQ</text>
<text x="215.5" y="89.6">USB_nID</text>
<text x="65.3" y="91.4">HSYNC</text>
<text x="66.7" y="93.2">PCLK</text>
<text x="66.7" y="95">XCLK</text>
<text x="101.7" y="91.4">CT_IN3</text>
<text x="101.7" y="93.2">CT_IN5</text>
<text x="101.7" y="95">CTOUT</text>
<text x="154.1" y="91.4">USB_ILIM[1..0]</text>
<text x="215.5" y="91.4">USB_ILIM[1..0]</text>
<text x="63.5" y="100.3">I2C0_SCL</text>
<text x="101.7" y="100.3">I2C0_SCL</text>
<text x="153.1" y="98.5">USB0_PWR_EN</text>
<text x="215.5" y="98.5">USB_PWR_EN</text>
<text x="63.3" y="102.1">I2C0_SDA</text>
<text x="101.7" y="102.1">I2C0_SDA</text>
<text x="151.6" y="102.1">nUSB0_PWR_FLT</text>
<text x="159.5" y="105.6">nCHRG</text>
<text x="215.5" y="102.1">USB_nPWR_FLT</text>
<text x="215.5" y="105.6">nCHRG</text>
<text x="149.9" y="109.2">USB_nVBUS_GOOD</text>
<text x="215.5" y="109.2">USB_nVBUS_GOOD</text>
<text x="155.9" y="119.8">GG_GPOUT</text>
<text x="156.5" y="114.5">BAT_MON0</text>
<text x="156.5" y="116.3">BAT_MON1</text>
<text x="215.5" y="114.5">BAT_MON0</text>
<text x="215.5" y="116.3">BAT_MON1</text>
<text x="215.5" y="119.8">GG_GPOUT</text>
<text x="215.5" y="123.4">I2C0_SCL</text>
<text x="215.5" y="125.2">I2C0_SDA</text>
<text x="61.7" y="130.5">BI_LED[8..0]</text>
<text x="62.7" y="127">VIBRATOR</text>
<text x="64.1" y="128.7">LED[8..0]</text>
<text x="101.7" y="127">VIBRATOR</text>
<text x="101.7" y="128.7">LED[8..0]</text>
<text x="101.7" y="130.5">BI_LED[8..0]</text>
<text x="158.8" y="137.6">U1_RXD</text>
<text x="215.5" y="137.6">UART_TX</text>
<text x="63.4" y="139.4">BUTTON1</text>
<text x="101.7" y="139.4">BUTTON1</text>
<text x="159" y="139.4">U1_RTS</text>
<text x="159" y="143">U1_TXD</text>
<text x="215.5" y="143">UART_RX</text>
<text x="215.5" y="139.4">UART_CTS</text>
<text x="55.3" y="146.5">BATTERY_RED_LED</text>
<text x="101.7" y="146.5">BATTERY_RED_LED</text>
<text x="159" y="144.7">U1_CTS</text>
<text x="215.5" y="144.7">UART_RTS</text>
<text x="53" y="150.1">BATTERY_GREEN_LED</text>
<text x="63.2" y="153.6">ISP_FLAG</text>
<text x="101.7" y="150.1">BATTERY_GREEN_LED</text>
<text x="101.7" y="153.6">ISP_FLAG</text>
<text x="150.3" y="155.4">CONNECTION_LED</text>
<text x="156.8" y="151.8">BT_SPARE</text>
<text x="156.8" y="150.1">BT_RESET</text>
<text x="215.5" y="150.1">nBT_RESET</text>
<text x="215.5" y="155.4">CONNECTION_LED</text>
</g>
<g font-size="1.6" fill="#000080">
<text x="213.4" y="73.6">Page 2</text>
<text x="33.8" y="109.2">Page 8</text>
<text x="213.4" y="128.7">Page 3</text>
<text x="33.8" y="159">Page 7</text>
<text x="192.1" y="161.1">TPVIA2</text>
<text x="213.4" y="161.5">Page 9</text>
<text x="99.6" y="164.3">Page 4, 5, 6</text>
</g>
<g font-size="1.3">
<text x="30.8" y="1.3">5</text>
<text x="88.9" y="1.3">4</text>
<text x="146.9" y="1.3">3</text>
<text x="205" y="1.3">2</text>
<text x="263.1" y="1.3">1</text>
<text x=".5" y="28.4">D</text>
<text x="292.6" y="28.4">D</text>
<text x=".5" y="79.5">C</text>
<text x="292.6" y="79.5">C</text>
<text x=".5" y="130.6">B</text>
<text x="292.6" y="130.6">B</text>
<text x=".5" y="181.7">A</text>
<text x="292.6" y="181.7">A</text>
<text x="30.8" y="207.4">5</text>
<text x="88.9" y="207.4">4</text>
<text x="146.9" y="207.4">3</text>
<text x="205" y="207.4">2</text>
<text x="263.1" y="207.4">1</text>
</g>
</svg>
